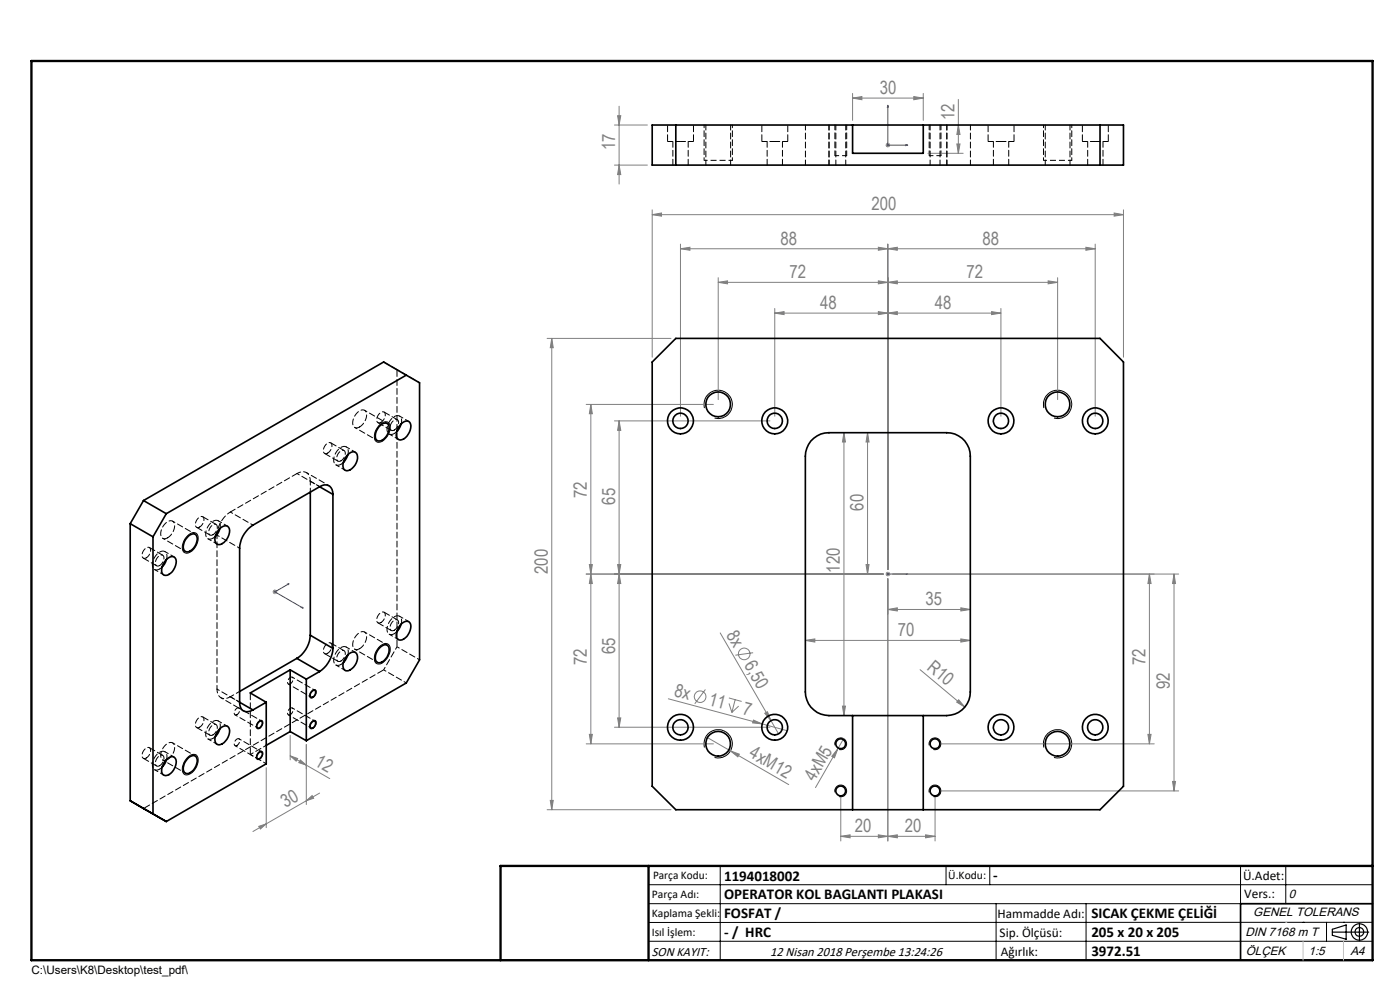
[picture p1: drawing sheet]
<svg xmlns="http://www.w3.org/2000/svg" width="297mm" height="210mm" viewBox="0 0 297 210" stroke-linecap="round" stroke-linejoin="round" font-family="sans-serif">
<g fill="none" stroke="#808080" stroke-width=".21">
<path d="M180.9 19.8v5.7M195.9 19.8v5.7M130.4 35h6.9M130.4 26.5h6.9M131 24.5h.7l-.4 2zM131.3 22.5v16.5M131.3 35l.4 2h-.7zM180.9 20.8l1.9-.3v.7zM180.9 20.8h15M187.9 30.8h.9M188 30.4l.7 .7M188.3 30.3v1"/>
<path d="M188.7 30.4l-.7 .7M193.9 20.5l2 .3-2 .4zM196.8 32.5h7.5M203 30.5h.7l-.4 2zM203.3 21.1v11.4M203.3 26.5l.4 2h-.7zM138.4 45.5l1.9-.3v.7zM138.4 44.5v31.3M138.4 45.5h99.9M144.4 52.8l2-.4v.7zM144.4 51.8v36.5M144.4 52.8h87.9"/>
<path d="M152.4 59.9l1.9-.3v.6zM152.4 58.9v25.9M152.4 59.9h72M186.3 52.4l2 .4-2 .3zM186.3 59.6l2 .3-2 .3zM188.3 59.9l2.1-.3v.6zM188.3 52.8l2.1-.4v.7zM188.3 51.8v69M222.4 59.6l2 .3-2 .3zM224.4 58.9v25.9M230.4 52.4l1.9 .4-1.9 .3zM232.3 51.8v36.5"/>
<path d="M236.4 45.2l1.9 .3-1.9 .4zM238.3 44.5v31.3M116.1 71.8h26.2M117.1 71.8l.3 2h-.7zM117.1 71.8v100M164.4 66.4l1.9-.3v.6zM164.4 65.4v22.9M164.4 66.4h47.9M186.3 66.1l2 .3-2 .3zM188.3 66.4l2.1-.3v.6zM210.4 66.1l1.9 .3-1.9 .3zM212.3 65.4v22.9"/>
<path d="M124.4 85.8h26.9M125.3 85.8v72M125.3 85.8l.4 2h-.7zM130.4 89.3h32.9M131.3 89.3v65M131.3 89.3l.4 2h-.7zM179 91.8l.4 2h-.7zM179 91.8v60M184 91.8v30M184 91.8l.4 2h-.7zM125 119.8h.7l-.4 2zM131 119.8h.7l-.4 2z"/>
<path d="M183.7 119.8h.7l-.4 2zM57.8 125.5h1M58 125.2l.7 .7M58.3 125v1M58.7 125.2l-.7 .7M125.3 121.8l.4 2h-.7zM131.3 121.8l.4 2h-.7zM152.8 134.3l10.7 18.6M159.8 138.5l-3.8 .5M170.9 135.8l2-.3v.7zM170.9 135.8h34.9M187.4 121.8h-63"/>
<path d="M187.9 121.8h.9M188 121.4l.7 .7M188.3 129.3l2.1-.4v.7zM188.3 122.8v55.6M188.3 129.3h17.5M188.3 121.3v1M188.7 121.4l-.7 .7M203.8 135.5l2 .3-2 .4zM203.8 128.9l2 .4-2 .3zM243.8 121.8v36M243.8 121.8l.4 2h-.7zM249.1 121.8l.3 2h-.7z"/>
<path d="M249.1 121.8v46M250 121.8h-60.7M61.6 156v5.2M65 157.9v12.8M124.4 157.8h26.9M125 155.8h.7l-.4 2zM130.4 154.3h32.9M131 152.3h.7l-.4 2zM141.8 148.2l19.9 5.4M149.6 146.3l-2.2 3M149.8 156.3l17.5 10.1M154.6 148.1l2.7 .7"/>
<path d="M154.7 149.2l.6 1.9M154.9 159.3l1.9 .7-.3 .5zM156 148.4l-.7 2.7M156.7 149.8l-1.4 1.3M159.8 152.7l1.9 .9-2-.3zM161.7 153.6l5.3 1.4M162.2 151.3l.6-.3 .7 1.9zM163.5 152.9l1.7 2.8M177.7 158.8l-.7 2-.5-.4zM178.7 149.8h.7l-.4 2zM179 156.7l-6 10.4M195.2 142.1l9.5 7.9"/>
<path d="M199.4 157.8h45.5M203.4 148.4l1.3 1.6-1.7-1.1zM243.5 155.8h.7l-.4 2zM54.9 175.3l1.6-.5-1.3 1.1zM56.5 162.8v12.8M56.5 174.8l-2.8 1.6M61.6 160.3l1.5 .6-.3 .6zM61.6 160.3l3.4 2M63.7 161.2l1.3 1.1-1.6-.5zM65 162.3l5 2.9M65 169.9l1.2-1.1 .3 .5zM67.8 168.2l-11.3 6.6"/>
<path d="M116.1 171.8h26.2M116.7 169.8h.7l-.3 2zM178.4 177.4l1.9-.3v.6zM178.4 168.8v9.6M178.4 177.4h20M186.3 177.1l2 .3-2 .3zM188.3 177.4l2.1-.3v.6zM196.4 177.1l2 .3-2 .3zM198.4 168.8v9.6M199.4 167.8h50.6M248.7 165.8h.7l-.3 2z"/>
<circle cx="157.9" cy="138.7" r="1.22"/>
<circle cx="148.5" cy="147.8" r="1.23"/>
</g>
<g fill="none" stroke="#000" stroke-width=".21">
<path d="M80.4 90.3l.3-.4a1.14 1.14 0 0 1 1.1-.4 1.14 1.14 0 0 1 1 .8 3.3 3.3 0 0 1-2.4 3.5 1.15 1.15 0 0 1-1-1.6l.4-1zM149.4 86.6a3 3 0 0 1 2.7-3.8 3 3 0 0 1 3.2 3.2 3 3 0 0 1-3.7 2.7M221.4 86.6a3 3 0 0 1 2.7-3.8 3 3 0 0 1 3.2 3.2 3 3 0 0 1-3.7 2.7M39.6 113.8a1.41 1.41 0 0 1 2.3-.4 3.2 3.2 0 0 1-2.3 4 1.21 1.21 0 0 1-.9-1.7l.3-1zM80.7 137a1.14 1.14 0 0 1 1.1-.5 1.14 1.14 0 0 1 1 .8 3.3 3.3 0 0 1-2.4 3.6 1.15 1.15 0 0 1-1-1.7l.4-1zM55 159.5a.5 .5 0 0 1 .6-.1 .5 .5 0 0 1 .1 .7l-.3 .7a.61 .61 0 0 1-1 .1v-.6zM55 153a.46 .46 0 0 1 .7 0 1.21 1.21 0 0 1-1.2 1.5 1.17 1.17 0 0 1 .5-1.5zM66.3 153l.4-.2a.86 .86 0 0 1 0 1.4 .72 .72 0 0 1-.9 .3l-.1-.7zM66.3 146.4l.2-.1a.43 .43 0 0 1 .6 .4l-.4 1a.72 .72 0 0 1-.9 .3l-.1-.7zM149.4 158.6a3 3 0 0 1 2.7-3.8 3 3 0 0 1 3.2 3.2 3 3 0 0 1-3.7 2.7M177.1 158.1a1.26 1.26 0 0 1 1.1-1.6 1.26 1.26 0 0 1 1.4 1.4 1.26 1.26 0 0 1-1.6 1.1M197.1 158.1a1.26 1.26 0 0 1 1.1-1.6 1.26 1.26 0 0 1 1.4 1.4 1.26 1.26 0 0 1-1.6 1.1"/>
<path d="M221.4 158.6a3 3 0 0 1 2.7-3.8 3 3 0 0 1 3.3 3.2 3 3 0 0 1-3.8 2.7M39.6 160.9a1.38 1.38 0 0 1 2.3-.4 3.2 3.2 0 0 1-2.3 3.9 1.21 1.21 0 0 1-.9-1.7l.3-1zM177.1 168.1a1.26 1.26 0 0 1 1.1-1.6 1.26 1.26 0 0 1 1.4 1.4 1.26 1.26 0 0 1-1.6 1.1M197.1 168.1a1.26 1.26 0 0 1 1.1-1.6 1.26 1.26 0 0 1 1.4 1.4 1.26 1.26 0 0 1-1.6 1.1M137.6 187.7h153.6M137.6 191.7h153.6M137.6 199.7h153.6M152.8 183.7v20M200.7 183.7v4M210 183.7v4M211.3 191.7v12M230.4 191.7v12"/>
<path d="M263.2 183.7v20M272.8 183.7v8M276.4 195.6h.1M281.4 195.6v4.1M285 195.6h.1M291.2 195.6l-153.6 .1"/>
</g>
<path d="M155.3 34h-5.9M227.3 34h-5.9" fill="none" stroke="#000" stroke-width=".21" stroke-dasharray="1.3 .6" stroke-dashoffset=".5" stroke-linecap="butt"/>
<path d="M179.5 33h-2.4M199.5 33h-2.4" fill="none" stroke="#000" stroke-width=".21" stroke-dasharray="1.3 .6" stroke-dashoffset=".4" stroke-linecap="butt"/>
<g fill="none" stroke="#000" stroke-width=".25">
<path d="M282.6 197.7h7.8M282.6 197.1l3-.9v3l-3-.8zM288.4 195.8v3.8M106.2 203.7h185"/>
<circle cx="288.4" cy="197.7" r="1.74"/>
<circle cx="288.4" cy="197.7" r=".93"/>
</g>
<path d="M188.3 22.3l.2 .4h-.3zM188.3 22.3v8.5h4.3M192.2 30.7l.4 .1-.4 .1zM61 123.9l.3-.1-.2 .2zM61.3 123.8l-3 1.7 6 3.5M63.9 128.9l.2-.1 .2 .2zM188.2 121.8h.3zM188.3 121.8h.1M188.3 121.8h4.3M192.6 121.8h-.4h.4" fill="none" stroke="#00f" stroke-width=".21"/>
<path d="M149.4 26.5v7.5M155.4 34v-7.5M221.4 26.5v7.5M227.4 34v-7.5" fill="none" stroke="#000" stroke-width=".21" stroke-dasharray="1.3 .6" stroke-dashoffset=".7"/>
<path d="M155.4 34h-.1M179.6 33h-.1M199.6 33h-.1M227.4 34h-.1" fill="none" stroke="#000" stroke-width=".21" stroke-dasharray="1.3 .6"/>
<path d="M177.1 26.5v6.5M179.6 33v-6.5M197.1 26.5v6.5M199.6 33v-6.5" fill="none" stroke="#000" stroke-width=".21" stroke-dasharray="1.3 .6" stroke-dashoffset=".2"/>
<path d="M291.2 191.7h-28v12" fill="none" stroke="#000" stroke-width=".35"/>
<path d="M6.7 12.9h284.5v190.8h-284.5zM137.6 183.7v20M291.2 183.7h-185v20" fill="none" stroke="#000" stroke-width=".5"/>
<path d="M276.4 199.7v4M285 199.7v4" fill="none" stroke="#c0c0c0" stroke-width=".21"/>
<path d="M272.8 195.6h.1" fill="none" stroke="#c0c0c0" stroke-width=".25"/>
<g fill="#00f">
<path d="M192.2 121.8h.4zM188.2 121.8h.3z"/>
<path d="M61 123.9l.1 .1 .2-.2zM63.9 128.9l.4 .1-.2-.2z"/>
<path d="M192.2 30.7l.4 .1-.4 .1zM188.3 22.3l.2 .4h-.3z"/>
</g>
<g fill="#808080">
<path d="M162.2 151.3l.6-.3 .7 1.9z"/>
<path d="M203.4 148.4l1.3 1.6-1.7-1.1z"/>
<path d="M159.8 152.7l1.9 .9-2-.3z"/>
<path d="M177.7 158.8l-.7 2-.5-.4z"/>
<path d="M154.9 159.3l1.9 .7-.3 .5z"/>
<path d="M186.3 66.1l2 .3-2 .3zM164.4 66.4l1.9-.3v.6zM186.3 59.6l2 .3-2 .3zM152.4 59.9l1.9-.3v.6zM186.3 177.1l2 .3-2 .3zM178.4 177.4l1.9-.3v.6z"/>
<path d="M138.4 45.5l1.9-.3v.7zM236.4 45.2l1.9 .3-1.9 .4zM170.9 135.8l2-.3v.7zM203.8 135.5l2 .3-2 .4zM188.3 129.3l2.1-.4v.7zM203.8 128.9l2 .4-2 .3zM144.4 52.8l2-.4v.7zM186.3 52.4l2 .4-2 .3zM188.3 66.4l2.1-.3v.6zM210.4 66.1l1.9 .3-1.9 .3zM188.3 59.9l2.1-.3v.6zM222.4 59.6l2 .3-2 .3zM188.3 52.8l2.1-.4v.7zM230.4 52.4l1.9 .4-1.9 .3zM188.3 177.4l2.1-.3v.6zM196.4 177.1l2 .3-2 .3zM180.9 20.8l1.9-.3v.7zM193.9 20.5l2 .3-2 .4z"/>
<path d="M54.9 175.3l1.6-.5-1.3 1.1zM65 169.9l1.2-1.1 .3 .5z"/>
<path d="M183.7 119.8h.7l-.4 2zM184 91.8l.4 2h-.7zM131 119.8h.7l-.4 2zM131.3 89.3l.4 2h-.7zM125 119.8h.7l-.4 2zM125.3 85.8l.4 2h-.7zM243.5 155.8h.7l-.4 2zM243.8 121.8l.4 2h-.7zM203 30.5h.7l-.4 2zM203.3 26.5l.4 2h-.7zM131.3 35l.4 2h-.7zM131 24.5h.7l-.4 2z"/>
<path d="M116.7 169.8h.7l-.3 2zM117.1 71.8l.3 2h-.7z"/>
<path d="M179 91.8l.4 2h-.7zM178.7 149.8h.7l-.4 2zM131.3 121.8l.4 2h-.7zM131 152.3h.7l-.4 2zM125.3 121.8l.4 2h-.7zM125 155.8h.7l-.4 2zM249.1 121.8l.3 2h-.7zM248.7 165.8h.7l-.3 2z"/>
<path d="M61.6 160.3l1.5 .6-.3 .6zM63.7 161.2l1.3 1.1-1.6-.5z"/>
</g>
<g fill="none" stroke="#000" stroke-width=".35">
<path d="M138.4 26.5h99.9v8.5h-99.9zM143.4 26.5v8.5M180.9 26.5v6h15v-6M233.4 26.5v8.5M86.2 79.6l-50.9 29.4M86.2 79.6l2.8 1.6v58.8l-2.8 4.9-21.2 12.2M86.2 79.6l-4.8-2.8-51 29.4M143.4 71.8h90l4.9 5v90l-4.9 5h-90l-5-5v-90zM73.8 96.5a1.11 1.11 0 0 1 1-.7 1.11 1.11 0 0 1 1 .7 2.93 2.93 0 0 1-2.2 3.4 1.14 1.14 0 0 1-.8-1.7l.4-.9zM73.8 96.4l-1 1.7M80.4 90.5a1.36 1.36 0 0 1 1.9-.6 2.67 2.67 0 0 1-1.9 3.6 1.12 1.12 0 0 1-.7-1.6zM85.1 89.9a1.11 1.11 0 0 1 1-.6 1.11 1.11 0 0 1 1 .6 3.1 3.1 0 0 1-2.2 3.4 1.12 1.12 0 0 1-.8-1.6l.4-1z"/>
<path d="M85.1 89.9l-.5 1.1-.5 .6M172 93.5a5.2 5.2 0 0 1 3.9-1.7h24.9a5 5 0 0 1 5 5v50a5 5 0 0 1-5 5h-24.9a5.1 5.1 0 0 1-5-5v-50a5.4 5.4 0 0 1 1.1-3.3zM27.6 111.1l4.9 2.8M27.6 111.1v58.8M30.4 106.2l-2.8 4.9M30.4 106.2l4.9 2.8M32.5 113.9v58.7M35.3 109l-2.8 4.9M35.3 118.7a1.14 1.14 0 0 1 2 0 3 3 0 0 1-2.2 3.4 1.1 1.1 0 0 1-.7-1.7l.3-.9zM35.3 118.7l-.4 1-.5 .6M40 113.7a1.01 1.01 0 0 1 1.3-.4 1.01 1.01 0 0 1 .5 1.2 2.87 2.87 0 0 1-2.1 2.6 1.14 1.14 0 0 1-.7-1.8l.4-.9zM46.6 112.1a1.17 1.17 0 0 1 2 0 3 3 0 0 1-2.1 3.4 1.13 1.13 0 0 1-.9-1.6l.4-.9z"/>
<path d="M46.6 112.1l-.4 1.1-.5 .6M65.8 104.4v30.4M67.8 103.2a1.72 1.72 0 0 1 2-.1 1.72 1.72 0 0 1 .8 1.8M67.8 103.2l-14.1 8.2a6.2 6.2 0 0 0-2.9 4.9v32.7M67.8 103.2l2.8 1.7M70.6 104.9v32.6M63 139.7l4.8 2.7M63 139.7l-12.2 7M65.8 134.8a6.2 6.2 0 0 1-2.8 4.9M65.8 134.8l4.8 2.7M70.6 137.5a6.4 6.4 0 0 1-2.8 4.9M73.8 138.9a1.13 1.13 0 0 1 1-.6 1.13 1.13 0 0 1 1 .7 2.92 2.92 0 0 1-2.2 3.3 1.14 1.14 0 0 1-.8-1.7l.4-.9z"/>
<path d="M73.8 138.9l-1 1.7M80.4 137.6a1.21 1.21 0 0 1 2.1-.3 2.82 2.82 0 0 1-2.1 3.3 1.17 1.17 0 0 1-.7-1.7zM85.1 132.4a1.14 1.14 0 0 1 2 0 3 3 0 0 1-2.2 3.4 1.1 1.1 0 0 1-.8-1.7l.4-.9zM85.1 132.4l-.5 1-.5 .6M46.6 154.6a1.14 1.14 0 0 1 1-.6 1.14 1.14 0 0 1 1 .6 3 3 0 0 1-2.1 3.4 1.16 1.16 0 0 1-.9-1.7l.4-.9zM46.6 154.6l-.4 1-.5 .6M50.8 149a1.71 1.71 0 0 0 .9 1.8 1.71 1.71 0 0 0 2-.2M50.8 149l2.9 1.6M54.8 159.8a.53 .53 0 0 1 .7-.2 1 1 0 0 1-.8 1.4 .71 .71 0 0 1 .1-1.2zM54.8 153.3a.53 .53 0 0 1 .7-.3 1 1 0 0 1-.8 1.4 .71 .71 0 0 1 .1-1.1zM56.5 149l-2.8 1.6M56.5 149v13l-21.2 12.3"/>
<path d="M61.6 142.1l-8.5 4.9 3.4 2M61.6 142.1l3.4 2M61.6 142.1v13.1M61.6 155.2l-5.1 2.9M61.6 155.2l3.4 1.9M65 144.1v13M66.1 153.3a.53 .53 0 0 1 .8-.3 1 1 0 0 1-.9 1.4 .76 .76 0 0 1 .1-1.1zM66.3 146.6l.4-.2a.91 .91 0 0 1 .1 1 .91 .91 0 0 1-.8 .5l-.1-.1a.94 .94 0 0 1 .4-1.2zM67.8 142.4l-2.8 1.7M180.9 151.8v20M195.9 151.8v20M27.6 169.9l4.9 2.7"/>
<path d="M27.6 169.9l7.7 4.4M32.5 172.6l2.8 1.7M35.3 161.1a1.11 1.11 0 0 1 1-.6 1.11 1.11 0 0 1 1 .6 3 3 0 0 1-2.2 3.4 1.1 1.1 0 0 1-.7-1.6l.3-.9zM35.3 161.1l-.2 .6-.7 1.1M40 160.7a1.02 1.02 0 0 1 1.3-.4 1.02 1.02 0 0 1 .5 1.3 2.78 2.78 0 0 1-2.1 2.5 1.14 1.14 0 0 1-.7-1.7l.4-.9z"/>
<circle cx="144.3" cy="89.3" r="2.75"/>
<circle cx="144.4" cy="89.3" r="1.63"/>
<circle cx="152.3" cy="85.8" r="2.63"/>
<circle cx="164.3" cy="89.3" r="2.75"/>
<circle cx="164.4" cy="89.3" r="1.63"/>
<circle cx="212.4" cy="89.3" r="1.62"/>
<circle cx="212.4" cy="89.3" r="2.75"/>
<circle cx="224.3" cy="85.8" r="2.63"/>
<circle cx="232.3" cy="89.3" r="1.63"/>
<circle cx="232.4" cy="89.3" r="2.75"/>
<circle cx="144.3" cy="154.3" r="2.75"/>
<circle cx="144.4" cy="154.3" r="1.63"/>
<circle cx="152.3" cy="157.8" r="2.63"/>
<circle cx="164.3" cy="154.3" r="2.75"/>
<circle cx="164.4" cy="154.3" r="1.63"/>
<circle cx="178.4" cy="157.8" r="1.04"/>
<circle cx="198.4" cy="157.8" r="1.04"/>
<circle cx="212.4" cy="154.3" r="1.62"/>
<circle cx="212.4" cy="154.3" r="2.75"/>
<circle cx="224.3" cy="157.8" r="2.63"/>
<circle cx="232.3" cy="154.3" r="1.63"/>
<circle cx="232.4" cy="154.3" r="2.75"/>
<circle cx="178.3" cy="167.8" r="1.05"/>
<circle cx="198.3" cy="167.8" r="1.05"/>
</g>
<path d="M72.3 98.5l.5-.4M83.7 92l.5-.4M45.2 114.2l.5-.4M33.9 120.7l.5-.4M83.7 134.4l.5-.4M45.2 156.6l.5-.4M72.3 140.9l.5-.3M33.9 163.2l.5-.4" fill="none" stroke="#000" stroke-width=".21" stroke-dasharray="1.3 .6" stroke-dashoffset=".3"/>
<g fill="none" stroke="#000" stroke-width=".21" stroke-dasharray="1.3 .6" stroke-dashoffset=".2">
<path d="M141.6 30h2.8M144.4 30h2.7M149.7 26.5v8.5M155 35v-8.5M161.6 30h2.8M164.4 30h2.7M170.9 35v-8.5M175.9 35v-8.5M177.3 26.5v8.5M179.4 35v-8.5M197.3 26.5v8.5M199.4 35v-8.5"/>
<path d="M200.9 35v-8.5M205.9 35v-8.5M209.6 30h2.8M212.4 30h2.7M221.7 26.5v8.5M227 35v-8.5M229.6 30h2.8M232.4 30h2.7M69.5 96.1a1.52 1.52 0 0 0 .6-2.2 1.56 1.56 0 0 0-1.3 2.2h.7M72.3 97.8a1.52 1.52 0 0 0 .7-2.2 1.56 1.56 0 0 0-1.4 2.2h.7M73.8 96.4l.1-.3a1.03 1.03 0 0 0-.4-1.3 1.03 1.03 0 0 0-1.3 .2 3.1 3.1 0 0 0-1.3 3.2 .91 .91 0 0 0 1.4 .3M80.8 89.6a1.52 1.52 0 0 0 .6-2.2 1.56 1.56 0 0 0-1.3 2.2h.7"/>
<path d="M83.7 91.2a1.52 1.52 0 0 0 .6-2.2 1.56 1.56 0 0 0-1.4 2.2h.8M85.1 89.9l.1-.3a1.03 1.03 0 0 0-.4-1.3 1.03 1.03 0 0 0-1.3 .2 3.1 3.1 0 0 0-1.3 3.2 .91 .91 0 0 0 1.5 .3M31 118.3a1.52 1.52 0 0 0 .7-2.2 1.56 1.56 0 0 0-1.4 2.2h.7M33.9 120a1.52 1.52 0 0 0 .6-2.2 1.56 1.56 0 0 0-1.3 2.2h.7M35.3 118.6l.1-.3a1.03 1.03 0 0 0-.4-1.3 1.03 1.03 0 0 0-1.3 .2 3.1 3.1 0 0 0-1.3 3.2 .91 .91 0 0 0 1.5 .3M42.4 111.8a1.52 1.52 0 0 0 .6-2.2 1.56 1.56 0 0 0-1.4 2.2h.8M45.2 113.4a1.52 1.52 0 0 0 .6-2.2 1.56 1.56 0 0 0-1.3 2.2h.7M46.7 112.1v-.3a1.03 1.03 0 0 0-.4-1.3 1.03 1.03 0 0 0-1.3 .2 3.1 3.1 0 0 0-1.2 3.2 .91 .91 0 0 0 1.4 .3M69.5 138.6a1.52 1.52 0 0 0 .6-2.2 1.56 1.56 0 0 0-1.3 2.2h.7M73.8 138.9l.1-.3a1.03 1.03 0 0 0-.4-1.3 1.03 1.03 0 0 0-1.3 .2 3.1 3.1 0 0 0-1.3 3.2 .91 .91 0 0 0 1.4 .2M80.8 132a1.52 1.52 0 0 0 .6-2.2 1.56 1.56 0 0 0-1.3 2.3l.7-.1M83.7 133.7a1.52 1.52 0 0 0 .6-2.2 1.56 1.56 0 0 0-1.4 2.2h.8"/>
<path d="M85.1 132.4l.1-.4a1.03 1.03 0 0 0-.4-1.3 1.03 1.03 0 0 0-1.3 .2 3.1 3.1 0 0 0-1.3 3.3 .91 .91 0 0 0 1.5 .2M42.4 154.3a1.52 1.52 0 0 0 .6-2.2 1.56 1.56 0 0 0-1.4 2.2h.8M45.2 155.9a1.52 1.52 0 0 0 .6-2.2 1.56 1.56 0 0 0-1.3 2.2h.7M46.7 154.6v-.3a1.03 1.03 0 0 0-.4-1.3 1.03 1.03 0 0 0-1.3 .1 3.1 3.1 0 0 0-1.2 3.3 .91 .91 0 0 0 1.4 .2M72.3 140.2a1.52 1.52 0 0 0 .7-2.2 1.56 1.56 0 0 0-1.4 2.2h.7M31 160.8a1.52 1.52 0 0 0 .7-2.2 1.56 1.56 0 0 0-1.4 2.2h.7M33.9 162.4a1.52 1.52 0 0 0 .6-2.2 1.56 1.56 0 0 0-1.3 2.2h.7M35.3 161.1l.1-.3a1.03 1.03 0 0 0-.4-1.3 1.03 1.03 0 0 0-1.3 .2 3.1 3.1 0 0 0-1.3 3.2 .91 .91 0 0 0 1.5 .3"/>
</g>
<path d="M76.3 90.6a2.79 2.79 0 0 0 1.2-3.4 1.34 1.34 0 0 0-1.9 .5 2.07 2.07 0 0 0-.3 3l1-.1M35.6 114.1a2.79 2.79 0 0 0 1.2-3.4 1.34 1.34 0 0 0-1.9 .5 2.07 2.07 0 0 0-.3 3l1-.1M63 100.4l-14.1 8.2M76.3 137.6a2.79 2.79 0 0 0 1.2-3.4 1.34 1.34 0 0 0-1.9 .6 2.07 2.07 0 0 0-.3 2.9l1-.1M35.6 161.1a2.79 2.79 0 0 0 1.2-3.4 1.34 1.34 0 0 0-1.9 .6 2.07 2.07 0 0 0-.3 2.9l1-.1" fill="none" stroke="#000" stroke-width=".21" stroke-dasharray="1.3 .6" stroke-dashoffset=".1"/>
<path d="M48.9 108.6a6.2 6.2 0 0 0-2.9 4.9M53.1 160.1l3.4 1.9M53.1 160.1l3.4-2" fill="none" stroke="#000" stroke-width=".21" stroke-dasharray="1.3 .6" stroke-dashoffset=".6"/>
<g fill="none" stroke="#000" stroke-width=".21" stroke-dasharray="1.3 .6" stroke-dashoffset=".7">
<path d="M84.2 78.4l4.8 2.8M75.2 90.7l4.9 2.7M82.2 89.8l-4.9-2.8M34.5 114.2l4.8 2.8M41.4 113.3l-4.8-2.8M46 113.5l4.8 2.8M48.9 108.6l4.8 2.8M63 100.4l4.8 2.8M69.8 103l-4.8-2.8M75.2 137.7l4.9 2.8M82.2 136.8l-4.9-2.7M84.2 137.2l-2.8 4.9"/>
<path d="M89 140l-4.8-2.8M46 146.2l4.8 2.7M46.9 148l4.8 2.8M49.9 151.6l4.8 2.8M49.9 158.2l4.8 2.7M55.5 153l-4.8-2.8M55.5 159.5l-4.8-2.8M61.2 145.1l4.8 2.8M61.2 151.6l4.8 2.8M66.8 146.4l-4.8-2.8M66.8 153l-4.8-2.8M81.4 142.1l4.8 2.8"/>
<path d="M34.5 161.2l4.8 2.8M41.4 160.4l-4.8-2.8"/>
</g>
<path d="M46 113.5v32.7" fill="none" stroke="#000" stroke-width=".21" stroke-dasharray="1.3 .6" stroke-dashoffset=".5"/>
<g fill="none" stroke="#000" stroke-width=".21" stroke-dasharray="1.3 .6" stroke-dashoffset=".4">
<path d="M71.2 98.6l2 1.1M75.4 95.9l-2-1.1M82.6 92.1l1.9 1.1M86.7 89.4l-1.9-1.1M37 118.1l-2-1.1M44.1 114.3l2 1.1M48.3 111.6l-2-1.1M65.8 102.1a1.73 1.73 0 0 0-.8-1.8 1.73 1.73 0 0 0-2 .1M65.8 104.4v-2.3M65.8 102.1l2 1.1M32.8 120.8l2 1.1M75.4 138.4l-2-1.2"/>
<path d="M82.6 134.5l1.9 1.2M86.7 131.9l-1.9-1.2M44.1 156.7l2 1.2M46 146.2a1.73 1.73 0 0 0 .9 1.8 1.73 1.73 0 0 0 2-.2M48.3 154.1l-2-1.2M48.9 147.8l1.9-1.1M48.9 147.8l1.9 1.1M50.3 151.6l.5-.7a.51 .51 0 0 0-.2-.8 1 1 0 0 0-.7 1.5h.4M50.3 158.1l.5-.7a.51 .51 0 0 0-.2-.7 1 1 0 0 0-.7 1.5l.4-.1M61.6 145.1l.5-.7a.51 .51 0 0 0-.2-.8 1 1 0 0 0-.7 1.5h.4M61.6 151.6l.5-.7a.51 .51 0 0 0-.2-.8 1 1 0 0 0-.7 1.5h.4M71.2 141.1l2 1.1"/>
<path d="M32.8 163.3l2 1.1M37 160.6l-2-1.1"/>
</g>
<g fill="none" stroke="#000" stroke-width=".21" stroke-dasharray="1.3 .6">
<path d="M142.7 30v5M146 35v-5M162.7 30v5M166 35v-5M210.7 30v5M214 35v-5M230.7 30v5M234 35v-5M81.4 76.8l2.8 1.6M68.9 96.2l2.8 1.6M73 95.6l-2.8-1.7M80.2 89.7l2.8 1.6"/>
<path d="M84.3 89l-2.8-1.6M30.4 118.4l2.8 1.6M34.5 117.8l-2.8-1.7M41.7 111.9l2.8 1.6M45.8 111.2l-2.8-1.6M68.9 138.6l2.8 1.7M73 138l-2.8-1.6M80.2 132.1l2.8 1.6M84.3 131.5l-2.8-1.6M41.7 154.3l2.8 1.7M45.8 153.7l-2.8-1.6M30.4 160.8l2.8 1.7"/>
<path d="M34.5 160.2l-2.8-1.6"/>
</g>
<path d="M141.6 26.5v3.5M147.1 30v-3.5M161.6 26.5v3.5M167.1 30v-3.5M209.6 26.5v3.5M215.1 30v-3.5M229.6 26.5v3.5M235.1 30v-3.5M84.2 137.2v-58.8M53.1 147v13.1M30.5 171.5l50.9-29.4" fill="none" stroke="#000" stroke-width=".21" stroke-dasharray="1.3 .6" stroke-dashoffset="-.2"/>
<g font-size="3.9" fill="#808080">
<text x="186.6" y="19.9">30</text>
<text x="202.5" y="25.5" transform="rotate(-90 202.5 25.5)">12</text>
<text x="130.5" y="31.9" transform="rotate(-90 130.5 31.9)">17</text>
<text x="184.9" y="44.6">200</text>
<text x="165.5" y="51.9">88</text>
<text x="208.4" y="51.9">88</text>
<text x="167.5" y="59">72</text>
<text x="205.1" y="59">72</text>
<text x="174" y="65.5">48</text>
<text x="198.3" y="65.5">48</text>
<text x="124.5" y="105.6" transform="rotate(-90 124.5 105.6)">72</text>
<text x="130.5" y="107" transform="rotate(-90 130.5 107)">65</text>
<text x="183.2" y="108.3" transform="rotate(-90 183.2 108.3)">60</text>
<text x="116.2" y="121.8" transform="rotate(-90 116.2 121.8)">200</text>
<text x="178.2" y="121.5" transform="rotate(-90 178.2 121.5)">120</text>
<text x="196.4" y="128.4">35</text>
<text x="154" y="134.6" transform="rotate(60 154 134.6)">8x</text>
<text x="190.5" y="135">70</text>
<text x="124.5" y="141.1" transform="rotate(-90 124.5 141.1)">72</text>
<text x="130.5" y="138.8" transform="rotate(-90 130.5 138.8)">65</text>
<text x="157.8" y="141.1" transform="rotate(60 157.8 141.1)">6,50</text>
<text x="196.5" y="141.9" transform="rotate(40 196.5 141.9)">R10</text>
<text x="243" y="141.1" transform="rotate(-90 243 141.1)">72</text>
<text x="142.9" y="147.6" transform="rotate(15 142.9 147.6)">8x</text>
<text x="150.2" y="149.6" transform="rotate(15 150.2 149.6)">11</text>
<text x="248.2" y="146.2" transform="rotate(-90 248.2 146.2)">92</text>
<text x="157.4" y="151.5" transform="rotate(15 157.4 151.5)">7</text>
<text x="158.7" y="160.5" transform="rotate(30 158.7 160.5)">4xM12</text>
<text x="66.6" y="162.2" transform="rotate(30 66.6 162.2)">12</text>
<text x="172.8" y="165.9" transform="rotate(-60 172.8 165.9)">4xM5</text>
<text x="60.6" y="171.4" transform="rotate(-30 60.6 171.4)">30</text>
<text x="181.4" y="176.5">20</text>
<text x="192" y="176.5">20</text>
</g>
<g font-size="3.2">
<text x="153.6" y="186.8">1194018002</text>
<text x="153.6" y="190.8">OPERATOR KOL BAGLANTI PLAKASI</text>
<text x="210.7" y="186.6">-</text>
<text x="153.6" y="194.8">FOSFAT /</text>
<text x="231.5" y="194.8">SICAK ÇEKME ÇELİĞİ</text>
<text x="153.6" y="198.8">- / HRC</text>
<text x="231.5" y="198.7">205 x 20 x 205</text>
<text x="231.5" y="202.8">3972.51</text>
</g>
<g font-size="2.8">
<text x="263.7" y="186.7">Ü.Adet:</text>
<text x="263.9" y="190.5">Vers.:</text>
<text x="211.6" y="194.8">Hammadde Adı:</text>
<text x="138.3" y="202.8">SON KAYIT:</text>
<text x="163.4" y="202.8">12 Nisan 2018 Perşembe 13:24:26</text>
<text x="212.1" y="198.7">Sip. Ölçüsü:</text>
<text x="212.3" y="202.7">Ağırlık:</text>
</g>
<g font-size="2.6">
<text x="273.4" y="190.4">0</text>
<text x="265.9" y="194.4">GENEL TOLERANS</text>
<text x="264.2" y="198.5">DIN 7168 m T</text>
<text x="264.3" y="202.6">ÖLÇEK</text>
<text x="277.6" y="202.6">1:5</text>
<text x="286.5" y="202.6">A4</text>
</g>
<g font-size="2.5">
<text x="138.3" y="190.5">Parça Adı:</text>
<text x="138.5" y="186.5">Parça Kodu:</text>
<text x="201.2" y="186.5">Ü.Kodu:</text>
<text x="138.3" y="194.5">Kaplama Şekli:</text>
<text x="138.3" y="198.6">Isıl İşlem:</text>
<text x="6.7" y="206.7">C:\Users\K8\Desktop\test_pdf\</text>
</g>
</svg>
